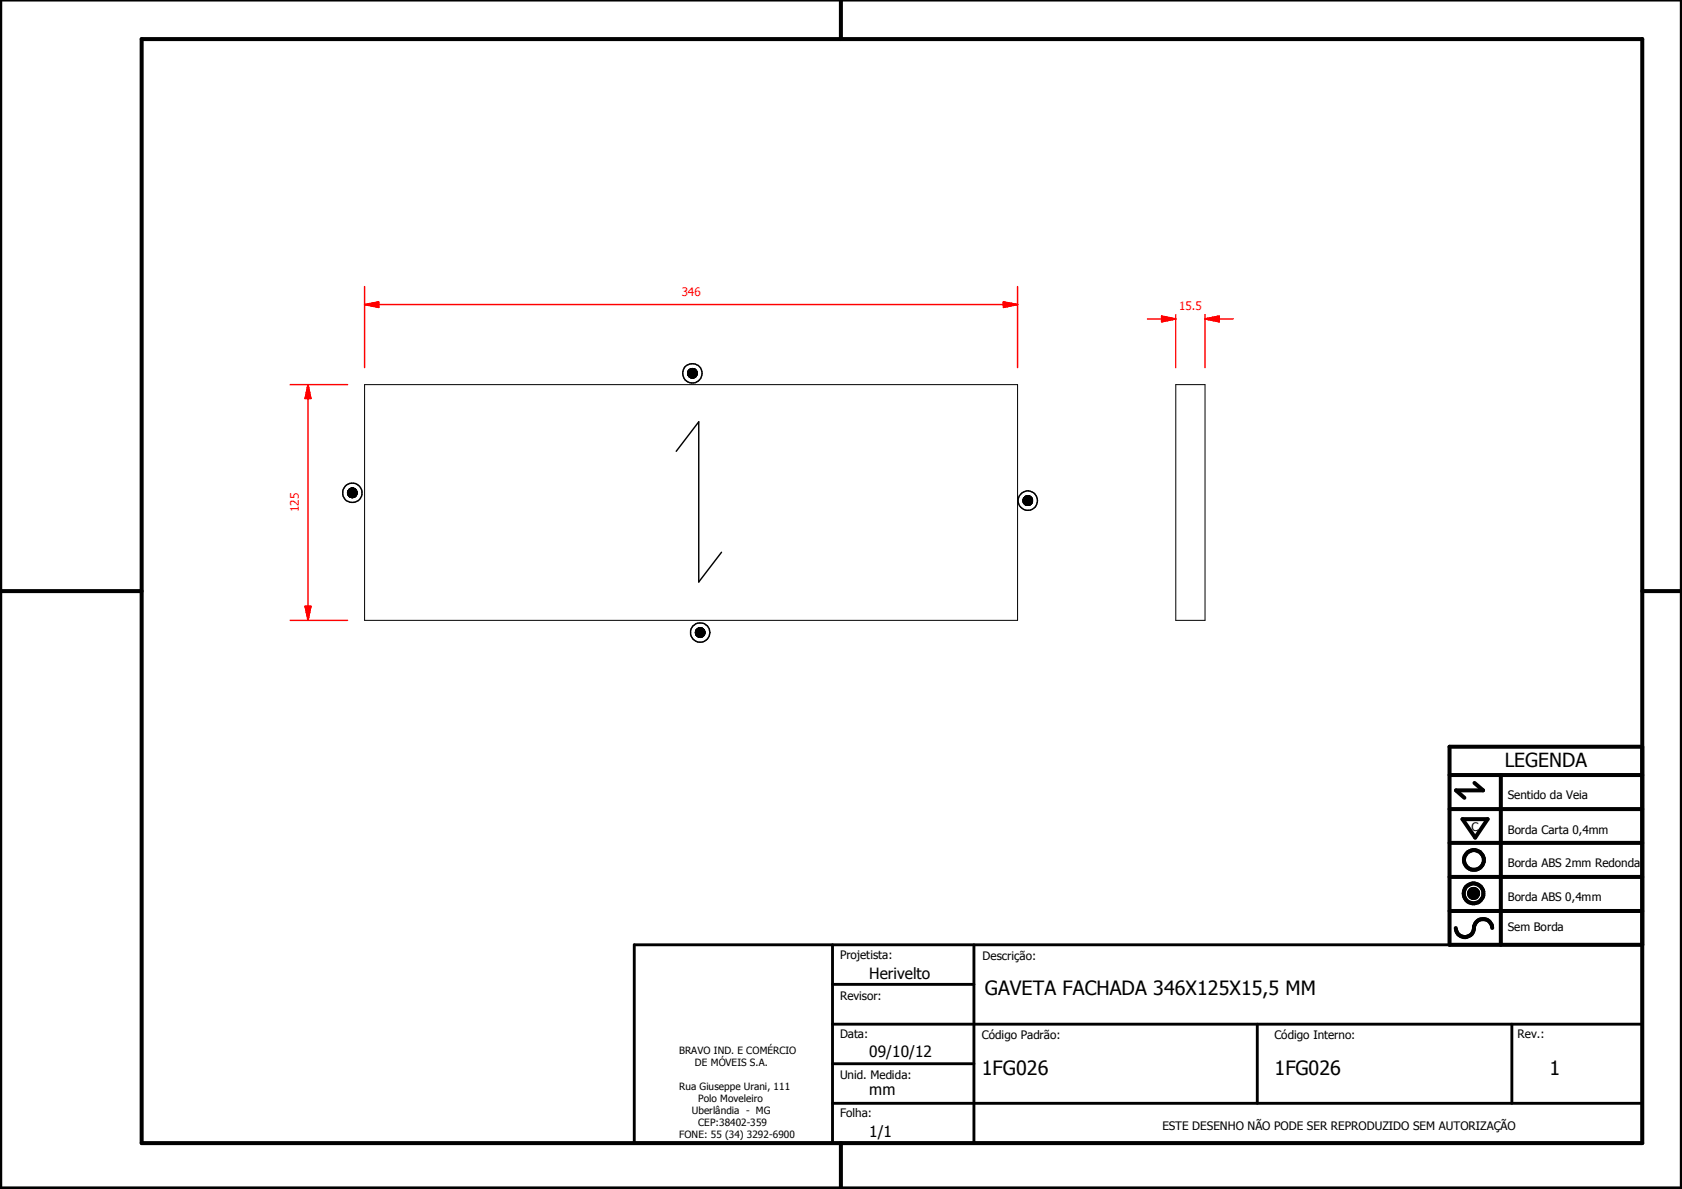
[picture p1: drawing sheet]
<svg xmlns="http://www.w3.org/2000/svg" width="297mm" height="210mm" viewBox="0 0 297 210" stroke-linecap="round" stroke-linejoin="round" font-family="sans-serif">
<g fill="none" stroke="#000" stroke-width=".18">
<path d="M64.4 67.9h115.3v41.6h-115.3zM121.5 65.8h1.6v.1zM121.5 65.8l1.6 .1h-1.6zM121.5 65.9l1.6 .1zM121.5 66l1.6 .1zM121.5 66.1l1.6 .1zM121.5 65.7l1.6 .1zM121.5 66.2h1.6zM121.5 66.2l1.6 .1zM121.5 66.3h1.6zM121.5 66.3h1.5zM121.5 65.7h1.6h-1.6z"/>
<path d="M121.5 65.7h1.6zM121.5 65.5l1.6 .2h-1.6zM121.5 65.5h1.6v.2zM121.5 66.3l1.5 .1zM121.5 65.5h1.6zM121.6 66.4h1.4zM121.6 66.4l1.3 .1zM121.6 65.4l1.4 .1h-1.5zM121.6 65.4l1.4 .1zM121.6 66.5h1.3zM121.6 66.5h1.2zM121.6 65.4h1.4z"/>
<path d="M121.7 66.5h1.1zM121.7 66.5l1.1 .1zM121.7 65.3l1.2 .1h-1.3zM121.7 65.3l1.2 .1zM121.7 65.3h1.1zM121.8 66.6h1zM121.8 66.6h.9zM121.8 65.2l1 .1zM121.9 66.6h.8zM121.9 66.6l.7 .1zM121.9 65.2h.9h-1zM121.9 65.2h.9z"/>
<path d="M121.9 65.2h.8zM122 66.7h.6zM122 66.7h.5zM122 65.1l.7 .1zM122 65.1h.6zM122 65.1h.5zM122.1 66.7h.4zM122.1 66.7l.3 .1zM122.1 65.1h.4zM122.2 66.8h.2zM122.2 65.1h.3zM122.2 65.1h.2z"/>
<path d="M207.6 67.9h5.2v41.6h-5.2zM61.4 86.9l1.7 .1zM61.4 87h1.7v.1zM61.4 87l1.7 .1h-1.7zM61.4 87.1h1.7zM61.4 87.1l1.6 .1zM61.4 87.2h1.6zM61.4 86.8l1.7 .1zM61.4 87.2h1.6v.2zM61.4 87.2l1.6 .2h-1.6zM61.4 87.4h1.6zM61.4 87.4h1.5z"/>
<path d="M61.4 86.7l1.6 .1h-1.6zM61.4 86.7l1.6 .1zM61.4 86.7h1.6zM61.5 87.4h1.4zM61.5 87.4l1.4 .1zM61.5 86.6l1.5 .1zM61.5 87.5h1.4zM61.5 86.5l1.4 .1h-1.4zM61.5 86.5l1.4 .1zM61.6 87.5h1.3zM61.6 87.5l1.2 .1zM61.6 86.4l1.3 .1h-1.4z"/>
<path d="M61.6 86.4l1.3 .1zM61.7 87.6h1.1zM61.7 87.6l1 .1zM61.7 86.4h1.2h-1.3zM61.7 86.4h1.2zM61.7 87.7h1zM61.7 87.7l.9 .1zM61.7 86.3l1.1 .1zM61.7 86.3h1zM61.8 87.8h.8zM61.8 86.3h.9zM61.8 86.3h.8z"/>
<path d="M61.9 87.8h.7zM61.9 87.8h.6zM61.9 86.2l.7 .1zM61.9 86.2h.7zM62 87.8h.5zM62 87.8h.4zM62 86.2h.6zM62 86.2h.5zM62.1 87.8h.3zM62.1 87.8h.2zM62.1 86.2h.4zM62.1 86.2h.3z"/>
<path d="M62.1 86.1l.3 .1zM62.1 86.1h.2zM180.7 88.3l1.6 .1zM180.7 88.4l1.6 .1zM180.7 88.5l1.6 .1zM180.7 88.6h1.6zM180.7 88.6l1.6 .1zM180.7 88.2l1.6 .1h-1.6zM180.7 88.2h1.6v.1zM180.7 88.1l1.6 .1zM180.7 88.1h1.6zM180.8 88.7h1.5z"/>
<path d="M180.8 88.7l1.4 .1zM180.8 88.8h1.4zM180.8 88.8l1.4 .1zM180.8 88.1h1.5zM180.8 87.9l1.5 .2h-1.5zM180.8 87.9h1.4l.1 .2zM180.8 88.9h1.4zM180.8 87.9h1.4zM180.9 88.9h1.3zM180.9 88.9l1.2 .1zM180.9 87.8l1.3 .1h-1.4zM180.9 87.8l1.3 .1z"/>
<path d="M180.9 89h1.2zM180.9 89l1.1 .1zM180.9 87.8h1.3zM181 89.1h1zM181 89.1h.9zM181 87.7l1.1 .1h-1.2zM181 87.7l1.1 .1zM181.1 89.1h.8zM181.1 89.1l.8 .1zM181.1 87.6l.9 .1zM181.1 87.6h.8zM181.2 89.2h.7z"/>
<path d="M181.2 89.2h.6zM181.2 87.6h.7zM181.3 89.2h.5zM181.3 89.2h.4zM181.3 87.5l.6 .1h-.7zM181.3 87.5l.6 .1zM181.3 87.5h.5zM181.3 89.2h.3zM181.3 87.5h.4zM181.4 89.2h.2zM181.4 87.5h.3zM181.4 87.5h.2z"/>
<path d="M122.8 111.6l1.7 .1zM122.8 111.7l1.7 .1zM122.8 111.8h1.7zM122.8 111.8l1.7 .1zM122.8 111.9h1.7zM122.8 111.9l1.6 .1zM122.8 111.5l1.7 .1h-1.7zM122.8 111.5l1.7 .1zM122.8 111.4l1.7 .1h-1.7zM122.8 111.4h1.7v.1zM122.9 112h1.5zM122.9 112l1.5 .1z"/>
<path d="M122.9 112.1h1.5zM122.9 112.1h1.4zM122.9 111.3l1.6 .1zM122.9 111.3h1.5zM123 112.1h1.3zM123 112.1l1.3 .1zM123 111.2l1.4 .1h-1.5zM123 111.2l1.4 .1zM123 111.2h1.3zM123 112.2h1.3zM123 112.2l1.2 .1zM123 111.1l1.3 .1z"/>
<path d="M123.1 112.3h1.1zM123.1 112.3l1.1 .1zM123.1 111l1.2 .1h-1.3zM123.1 111l1.2 .1zM123.1 112.4h1.1zM123.1 112.4h1zM123.1 111h1.1zM123.2 112.4h.9zM123.2 112.4h.8zM123.2 111h1zM123.3 112.4h.7zM123.3 112.4l.6 .1z"/>
<path d="M123.3 110.9l.8 .1h-.9zM123.3 110.9l.8 .1zM123.3 110.9h.7zM123.4 112.5h.5zM123.4 112.5h.4zM123.4 110.9h.6zM123.4 110.9h.5zM123.5 112.5h.3zM123.5 112.5h.2zM123.5 110.8l.4 .1zM123.5 110.8h.3zM123.6 112.5h.1z"/>
<path d="M123.6 110.8h.2zM123.6 110.8h.1zM259.4 157.6l1.6 .1zM259.4 157.7l1.6 .1zM259.4 157.8l1.6 .1zM259.4 157.9h1.6v.1zM259.4 157.9l1.6 .1h-1.5zM259.4 157.6h1.6zM259.5 158h1.5zM259.5 158l1.4 .1zM259.5 157.5l1.5 .1h-1.6zM259.5 157.5l1.5 .1z"/>
<path d="M259.5 158.1h1.4zM259.5 157.4l1.5 .1h-1.5zM259.5 157.4l1.5 .1zM259.5 158.1l1.4 .1zM259.5 157.3l1.4 .1h-1.4zM259.5 157.3l1.4 .1zM259.6 158.2h1.3zM259.6 158.2h1.2zM259.6 157.2l1.3 .1h-1.4zM259.6 157.2l1.3 .1zM259.6 158.2l1.2 .1zM259.6 157.2h1.3z"/>
<path d="M259.7 158.3h1.1zM259.7 158.3l1 .1zM259.7 157.1l1.1 .1h-1.2zM259.7 157.1l1.1 .1zM259.7 157.1h1.1zM259.8 158.4h.9zM259.8 158.4h.8zM259.8 157.1h1zM259.8 157.1h.9zM259.8 158.4l.8 .1zM259.8 157l.9 .1zM259.8 157h.8z"/>
<path d="M259.9 158.5h.7zM259.9 158.5h.6zM259.9 157h.7zM260 158.5h.5zM260 158.5h.4zM260 157h.6zM260.1 158.5h.3zM260.1 158.5h.2zM260.1 156.9l.4 .1zM260.1 156.9h.3zM260.1 156.9h.2z"/>
</g>
<g fill="#000">
<path d="M121.5 65.7l1.6 .1zM121.5 65.7h1.6h-1.6zM121.5 65.7h1.6zM121.5 65.5l1.6 .2h-1.6zM121.5 65.5h1.6v.2zM121.5 65.5h1.6zM121.6 65.4l1.4 .1h-1.5zM121.6 65.4l1.4 .1zM121.6 65.4h1.4zM121.7 65.3l1.2 .1h-1.3zM121.7 65.3l1.2 .1zM121.7 65.3h1.1z"/>
<path d="M121.8 65.2l1 .1zM121.9 65.2h.9h-1zM121.9 65.2h.9zM121.9 65.2h.8zM122 65.1l.7 .1zM122 65.1h.6zM122 65.1h.5zM122.1 65.1h.4zM122.2 65.1h.3zM122.2 65.1h.2zM122.1 66.7l.3 .1zM122.2 66.8h.2z"/>
<path d="M122 66.7h.5zM122.1 66.7h.4zM121.9 66.6l.7 .1zM122 66.7h.6zM121.8 66.6h.9zM121.9 66.6h.8zM121.7 66.5l1.1 .1zM121.8 66.6h1zM121.6 66.5h1.2zM121.7 66.5h1.1zM121.6 66.4l1.3 .1zM121.6 66.5h1.3z"/>
<path d="M121.5 66.3l1.5 .1zM121.6 66.4h1.4zM121.5 66.3h1.5zM121.5 66.2l1.6 .1zM121.5 66.3h1.6zM121.5 65.8h1.6v.1zM121.5 65.8l1.6 .1h-1.6zM121.5 65.9l1.6 .1zM121.5 66l1.6 .1zM121.5 66.1l1.6 .1zM121.5 66.2h1.6zM61.4 86.8l1.7 .1z"/>
<path d="M61.4 86.7l1.6 .1h-1.6zM61.4 86.7l1.6 .1zM61.4 86.7h1.6zM61.5 86.6l1.5 .1zM61.5 86.5l1.4 .1h-1.4zM61.5 86.5l1.4 .1zM61.6 86.4l1.3 .1h-1.4zM61.6 86.4l1.3 .1zM61.7 86.4h1.2h-1.3zM61.7 86.4h1.2zM61.7 86.3l1.1 .1zM61.7 86.3h1z"/>
<path d="M61.8 86.3h.9zM61.8 86.3h.8zM61.9 86.2l.7 .1zM61.9 86.2h.7zM62 86.2h.6zM62 86.2h.5zM62.1 86.2h.4zM62.1 86.2h.3zM62.1 86.1l.3 .1zM62.1 86.1h.2zM62.1 87.8h.2zM62 87.8h.4z"/>
<path d="M62.1 87.8h.3zM61.9 87.8h.6zM62 87.8h.5zM61.8 87.8h.8zM61.9 87.8h.7zM61.7 87.7l.9 .1zM61.7 87.6l1 .1zM61.7 87.7h1zM61.6 87.5l1.2 .1zM61.7 87.6h1.1zM61.5 87.5h1.4zM61.6 87.5h1.3z"/>
<path d="M61.5 87.4l1.4 .1zM61.4 87.4h1.5zM61.5 87.4h1.4zM61.4 87.2l1.6 .2h-1.6zM61.4 87.4h1.6zM61.4 87.1l1.6 .1zM61.4 87.2h1.6zM61.4 87.2h1.6v.2zM61.4 86.9l1.7 .1zM61.4 87h1.7v.1zM61.4 87l1.7 .1h-1.7zM61.4 87.1h1.7z"/>
<path d="M180.7 88.2l1.6 .1h-1.6zM180.7 88.2h1.6v.1zM180.7 88.1l1.6 .1zM180.7 88.1h1.6zM180.8 88.1h1.5zM180.8 87.9l1.5 .2h-1.5zM180.8 87.9h1.4l.1 .2zM180.8 87.9h1.4zM180.9 87.8l1.3 .1h-1.4zM180.9 87.8l1.3 .1zM180.9 87.8h1.3zM181 87.7l1.1 .1h-1.2z"/>
<path d="M181 87.7l1.1 .1zM181.1 87.6l.9 .1zM181.1 87.6h.8zM181.2 87.6h.7zM181.3 87.5l.6 .1h-.7zM181.3 87.5l.6 .1zM181.3 87.5h.5zM181.3 87.5h.4zM181.4 87.5h.3zM181.4 87.5h.2zM181.3 89.2h.3zM181.4 89.2h.2z"/>
<path d="M181.3 89.2h.4zM181.2 89.2h.6zM181.3 89.2h.5zM181.1 89.1l.8 .1zM181.2 89.2h.7zM181 89.1h.9zM181.1 89.1h.8zM180.9 89l1.1 .1zM181 89.1h1zM180.9 88.9l1.2 .1zM180.9 89h1.2zM180.8 88.9h1.4z"/>
<path d="M180.9 88.9h1.3zM180.8 88.8l1.4 .1zM180.8 88.7l1.4 .1zM180.8 88.8h1.4zM180.7 88.6l1.6 .1zM180.8 88.7h1.5zM180.7 88.3l1.6 .1zM180.7 88.4l1.6 .1zM180.7 88.5l1.6 .1zM180.7 88.6h1.6zM122.8 111.5l1.7 .1h-1.7zM122.8 111.5l1.7 .1z"/>
<path d="M122.8 111.4l1.7 .1h-1.7zM122.8 111.4h1.7v.1zM122.9 111.3l1.6 .1zM122.9 111.3h1.5zM123 111.2l1.4 .1h-1.5zM123 111.2l1.4 .1zM123 111.2h1.3zM123 111.1l1.3 .1zM123.1 111l1.2 .1h-1.3zM123.1 111l1.2 .1zM123.1 111h1.1zM123.2 111h1z"/>
<path d="M123.3 110.9l.8 .1h-.9zM123.3 110.9l.8 .1zM123.3 110.9h.7zM123.4 110.9h.6zM123.4 110.9h.5zM123.5 110.8l.4 .1zM123.5 110.8h.3zM123.6 110.8h.2zM123.6 110.8h.1zM123.5 112.5h.2zM123.6 112.5h.1zM123.4 112.5h.4z"/>
<path d="M123.5 112.5h.3zM123.3 112.4l.6 .1zM123.4 112.5h.5zM123.2 112.4h.8zM123.3 112.4h.7zM123.1 112.4h1zM123.2 112.4h.9zM123.1 112.3l1.1 .1zM123.1 112.4h1.1zM123 112.2l1.2 .1zM123.1 112.3h1.1zM123 112.1l1.3 .1z"/>
<path d="M123 112.2h1.3zM122.9 112.1h1.4zM123 112.1h1.3zM122.9 112l1.5 .1zM122.9 112.1h1.5zM122.8 111.9l1.6 .1zM122.9 112h1.5zM122.8 111.8l1.7 .1zM122.8 111.9h1.7zM122.8 111.6l1.7 .1zM122.8 111.7l1.7 .1zM122.8 111.8h1.7z"/>
<path d="M259.4 157.6h1.6zM259.5 157.5l1.5 .1h-1.6zM259.5 157.5l1.5 .1zM259.5 157.4l1.5 .1h-1.5zM259.5 157.4l1.5 .1zM259.5 157.3l1.4 .1h-1.4zM259.5 157.3l1.4 .1zM259.6 157.2l1.3 .1h-1.4zM259.6 157.2l1.3 .1zM259.6 157.2h1.3zM259.7 157.1l1.1 .1h-1.2zM259.7 157.1l1.1 .1z"/>
<path d="M259.7 157.1h1.1zM259.8 157.1h1zM259.8 157.1h.9zM259.8 157l.9 .1zM259.8 157h.8zM259.9 157h.7zM260 157h.6zM260.1 156.9l.4 .1zM260.1 156.9h.3zM260.1 156.9h.2zM260.1 158.5h.2zM260 158.5h.4z"/>
<path d="M260.1 158.5h.3zM259.9 158.5h.6zM260 158.5h.5zM259.8 158.4l.8 .1zM259.9 158.5h.7zM259.8 158.4h.8zM259.7 158.3l1 .1zM259.8 158.4h.9zM259.6 158.2l1.2 .1zM259.7 158.3h1.1zM259.6 158.2h1.2zM259.5 158.1l1.4 .1z"/>
<path d="M259.6 158.2h1.3zM259.5 158l1.4 .1zM259.5 158.1h1.4zM259.4 157.9l1.6 .1h-1.5zM259.5 158h1.5zM259.4 157.6l1.6 .1zM259.4 157.7l1.6 .1zM259.4 157.8l1.6 .1zM259.4 157.9h1.6v.1z"/>
</g>
<g fill="none" stroke="#000" stroke-width=".71">
<path d="M148.5 0v6.9M297 -.1v209.9h-297v-209.9M25 6.9h265v194.9h-265zM0 104.4h25M290 104.4h7M256 136.8h34M260.4 138.2l1.5 1.3h-4.8l1.5 1.3M265 136.8v30M290 131.8h-34v35h34M256 154.8h34M256 148.8h34M256 142.8h34"/>
<path d="M258.3 144.6h4.4l-2.2 3.3zM256 160.8h34M257.1 163.8a1.62 1.62 0 0 0 1.8 1.6 1.62 1.62 0 0 0 1.4-1.9 1.63 1.63 0 0 1 1.7-1.2 1.63 1.63 0 0 1 1.5 1.5M148.5 201.8v8"/>
<circle cx="260.2" cy="157.7" r="1.76"/>
<circle cx="260.2" cy="157.7" r=".82"/>
<circle cx="260.3" cy="151.8" r="1.76"/>
</g>
<path d="M112 166.8h178v35h-178zM147 173.8h25M147 166.8v35M172 166.8v35M147 194.8h143M147 180.8h143M147 187.8h25M222 180.8v14M267 180.8v14" fill="none" stroke="#000" stroke-width=".51"/>
<path d="M64.4 53.8h2.5" fill="none" stroke="#f00" stroke-width=".25"/>
<path d="M64.4 53.8l2.5-.5v1z" fill="#f00"/>
<path d="M64.4 53.8l2.5-.5v1zM177.2 53.8h2.5" fill="none" stroke="#f00" stroke-width=".25"/>
<path d="M177.2 53.3l2.5 .5-2.5 .5z" fill="#f00"/>
<path d="M64.4 50.6v14.3M66.9 53.8h110.3M177.2 53.3l2.5 .5-2.5 .5zM179.7 50.6v14.3M54.4 107v2.5" fill="none" stroke="#f00" stroke-width=".25"/>
<path d="M53.9 107h1l-.5 2.5z" fill="#f00"/>
<path d="M54.4 67.9v2.5M53.9 107h1l-.5 2.5z" fill="none" stroke="#f00" stroke-width=".25"/>
<path d="M54.4 67.9l.5 2.5h-1z" fill="#f00"/>
<path d="M212.8 56.3h2.5M51.2 67.9h10.2M54.4 67.9l.5 2.5h-1zM54.4 70.4v36.6M51.2 109.5h10.2" fill="none" stroke="#f00" stroke-width=".25"/>
<path d="M212.8 56.3l2.5-.5v1z" fill="#f00"/>
<path d="M205.1 56.3h2.5M212.8 56.3l2.5-.5v1z" fill="none" stroke="#f00" stroke-width=".25"/>
<path d="M205.1 55.8l2.5 .5-2.5 .5z" fill="#f00"/>
<path d="M202.6 56.3h2.5M205.1 55.8l2.5 .5-2.5 .5zM207.6 55.5v9.4M212.8 55.5v9.4M215.3 56.3h2.5" fill="none" stroke="#f00" stroke-width=".25"/>
<g fill="none" stroke="#000" stroke-width=".25">
<path d="M119.4 79.7l4-5.2v28.2l4-5.2"/>
<circle cx="122.3" cy="65.9" r="1.72"/>
<circle cx="122.3" cy="65.9" r=".85"/>
<circle cx="62.2" cy="87" r=".85"/>
<circle cx="62.2" cy="87" r="1.72"/>
<circle cx="181.5" cy="88.4" r="1.7"/>
<circle cx="181.5" cy="88.4" r=".84"/>
<circle cx="123.6" cy="111.7" r="1.7"/>
<circle cx="123.6" cy="111.7" r=".84"/>
</g>
<g font-size="3.5">
<text x="173.9" y="175.7">GAVETA FACHADA 346X125X15,5 MM</text>
<text x="173.4" y="189.7">1FG026</text>
<text x="225.1" y="189.7">1FG026</text>
<text x="273.6" y="189.7">1</text>
</g>
<text font-size="3.4" x="265.7" y="135.4">LEGENDA</text>
<g font-size="2.7">
<text x="153.5" y="172.8">Herivelto</text>
<text x="153.5" y="186.6">09/10/12</text>
<text x="153.5" y="193.4">mm</text>
<text x="153.5" y="200.8">1/1</text>
</g>
<g font-size="2.1" fill="#f00">
<text x="120.4" y="52.2">346</text>
<text x="208.2" y="54.7">15.5</text>
<text x="52.8" y="90.4" transform="rotate(-90 52.8 90.4)">125</text>
</g>
<g font-size="2.1">
<text x="266.3" y="141.1">Sentido da Veia</text>
<text x="259.8" y="146.7">C</text>
<text x="266.3" y="147.2">Borda Carta 0,4mm</text>
<text x="266.3" y="153.1">Borda ABS 2mm Redonda</text>
<text x="266.3" y="159">Borda ABS 0,4mm</text>
<text x="266.3" y="164.4">Sem Borda</text>
<text x="148.4" y="169.3">Projetista:</text>
<text x="173.5" y="169.5">Descrição:</text>
<text x="148.4" y="176.6">Revisor:</text>
<text x="148.4" y="183.2">Data:</text>
<text x="173.4" y="183.3">Código Padrão:</text>
<text x="225.1" y="183.3">Código Interno:</text>
<text x="268" y="183.2">Rev.:</text>
<text x="148.4" y="190.5">Unid. Medida:</text>
<text x="148.4" y="197.2">Folha:</text>
<text x="205.3" y="199.5">ESTE DESENHO NÃO PODE SER REPRODUZIDO SEM AUTORIZAÇÃO</text>
</g>
<g font-size="1.8">
<text x="119.9" y="186">BRAVO IND. E COMÉRCIO</text>
<text x="122.7" y="188.1">DE MÓVEIS S.A.</text>
<text x="119.9" y="192.4">Rua Giuseppe Urani, 111</text>
<text x="122.2" y="196.7">Uberlândia - MG</text>
<text x="123.3" y="194.6">Polo Moveleiro</text>
<text x="119.9" y="201">FONE: 55 (34) 3292-6900</text>
<text x="123.3" y="198.8">CEP:38402-359</text>
</g>
</svg>
